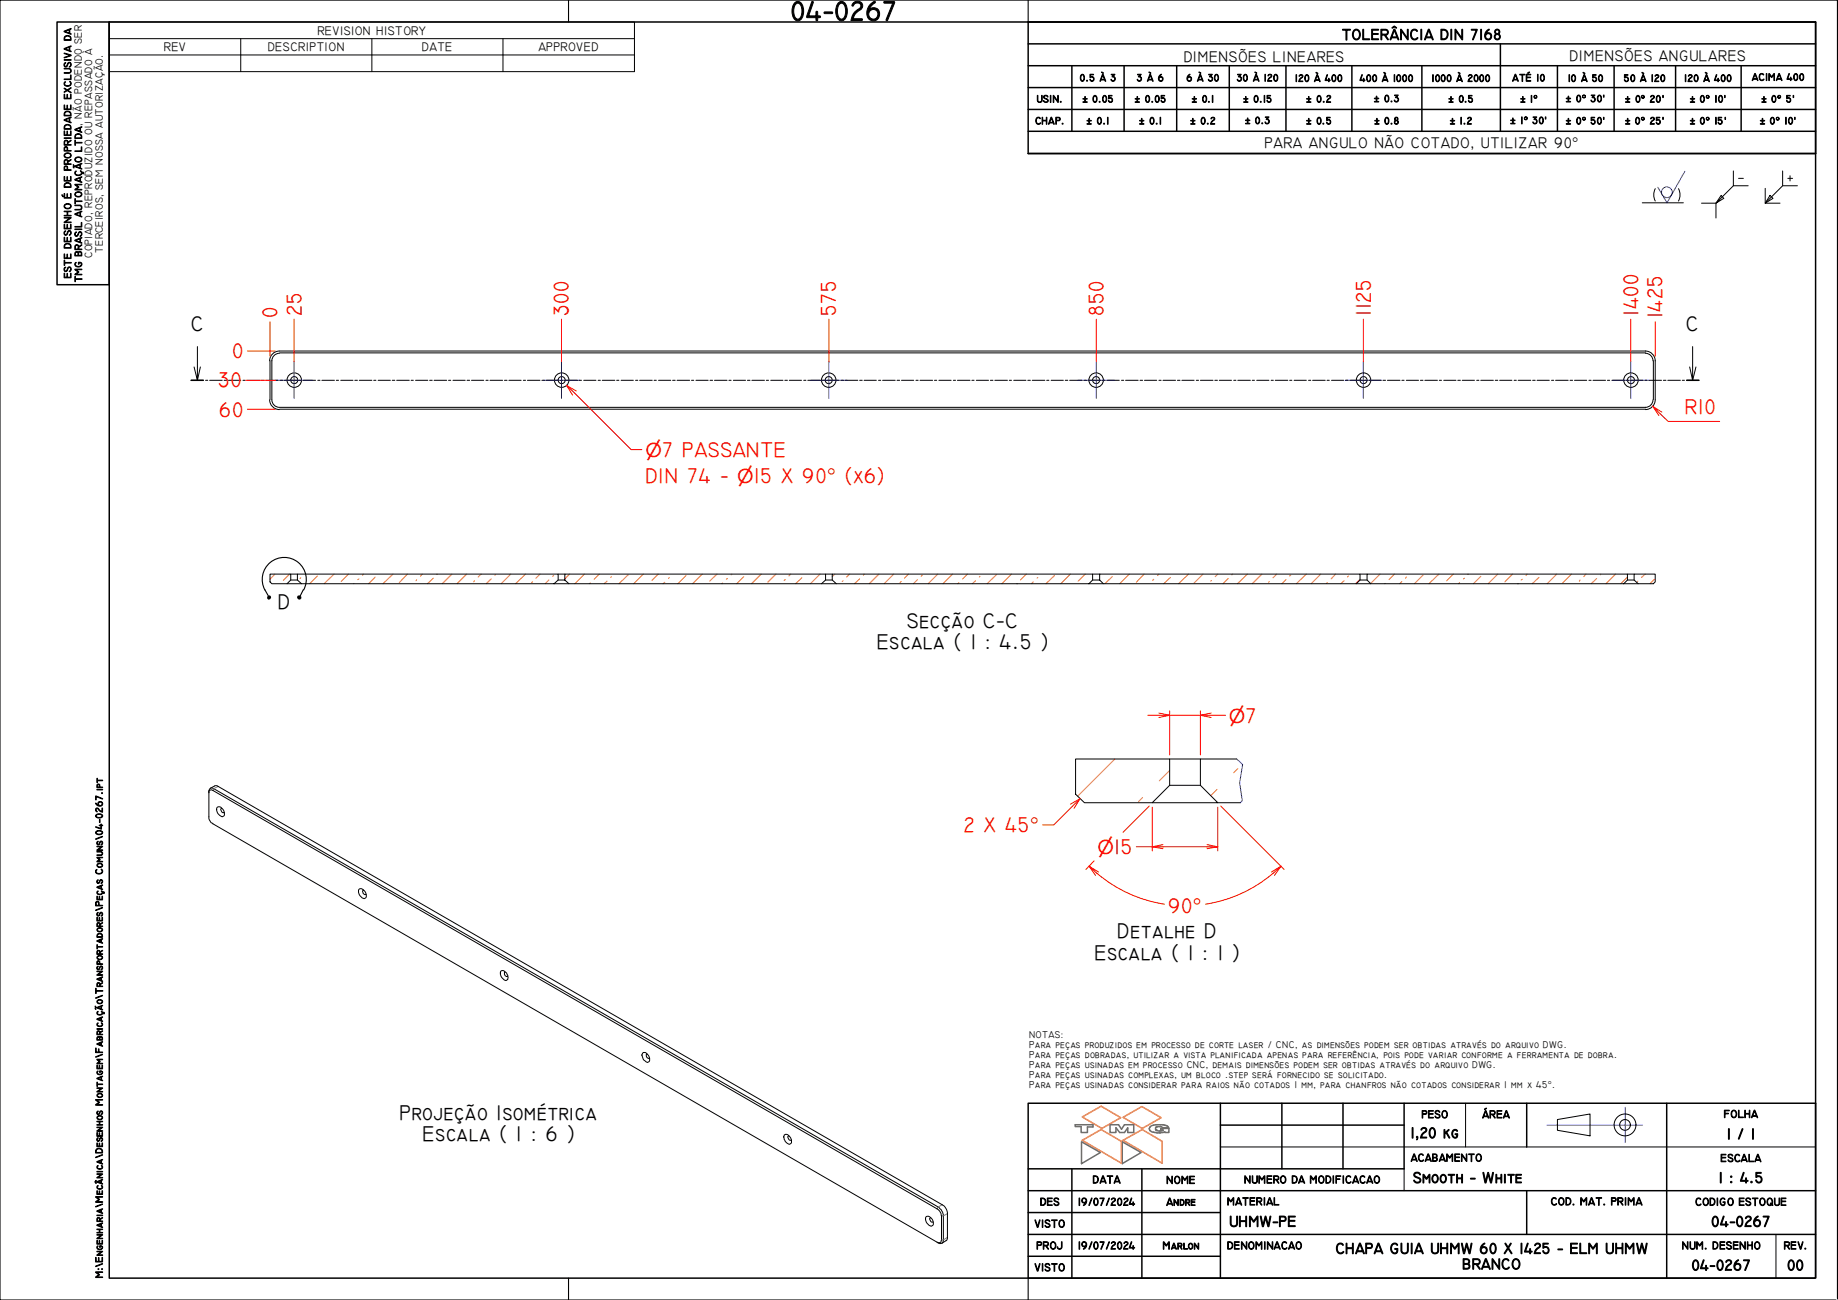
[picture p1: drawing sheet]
<svg xmlns="http://www.w3.org/2000/svg" width="420mm" height="297mm" viewBox="0 0 420 297" stroke-linecap="round" stroke-linejoin="round" font-family="sans-serif">
<!-- layer: TMG - Hachura -->
<g fill="none" stroke="#ff8000" stroke-width=".23">
<path d="M62.8 131.2l-1.1 1.2M66.2 131.2l-1.4 1.4M68.7 132l-.1 .2M72.6 131.6l-1.8 1.8M76.4 131.2l-2.3 2.2M79.7 131.2l-1.7 1.7M80.9 133.3v.1M82 132.3l-.2 .1M83.1 131.2l-.2 .2M85.8 131.9l-1.6 1.5M89.8 131.2l-2.3 2.2M93.1 131.2l-1.8 1.9"/>
<path d="M95.2 132.4l-.1 .3M96.5 131.2l-.4 .5M99.1 132.1l-1.4 1.3M99.9 131.2v.1M103.3 131.2l-2.2 2.2M106.7 131.2l-2.2 2.2M108.5 132.7l-.2 .3M110 131.2l-.7 .7M112.3 132.3l-1.1 1.1M113.3 131.3l-.2 .1M116.8 131.2l-2.2 2.2M120.1 131.2l-2.2 2.2"/>
<path d="M121.8 133l-.3 .1M123.4 131.2l-.9 .9M125.5 132.5l-.9 .9M126.6 131.5l-.3 .2M130.2 131.2l-1.1 1.1M133.6 131.2l-2.2 2.2M135 133.2l-.3 .2M137 131.2l-1.2 1.2M138.8 132.8l-.7 .6M139.8 131.8l-.2 .1M143.6 131.3l-2.1 2.1M147.1 131.2l-2.2 2.2"/>
<path d="M150.5 131.2l-1.5 1.4M152 133l-.4 .4M153 131.9l-.2 .3M156.8 131.5l-1.9 1.9M160.5 131.2l-2.2 2.2M163.9 131.2l-1.7 1.6M165.2 133.2l-.2 .2M166.3 132.2l-.3 .2M167.3 131.2l-.2 .1M170 131.8l-1.6 1.6M174 131.2l-2.2 2.2M177.4 131.2l-1.9 1.8"/>
<path d="M179.5 132.4l-.3 .2M180.8 131.2l-.5 .4M183.3 132l-1.4 1.4M187.5 131.2l-2.2 2.2M190.8 131.2l-.6 .6M192.7 132.7l-.2 .2M194.2 131.2l-.7 .7M196.5 132.3l-1.2 1.1M197.5 131.2l-.1 .2M200.9 131.2l-2.2 2.2M204.3 131.2l-2.2 2.2M206 132.9l-.3 .2"/>
<path d="M207.7 131.2l-.9 .9M209.7 132.4l-.9 1M210.8 131.4l-.2 .3M214.4 131.2l-2.2 2.2M217.8 131.2l-2.2 2.2M219.2 133.1l-.3 .3M221.1 131.2l-1.1 1.1M223 132.7l-.8 .7M224 131.7l-.1 .2M227.8 131.3l-2.2 2.1M231.2 131.2l-2.2 2.2M232.4 133.4h.1"/>
<path d="M234.6 131.2l-1.3 1.3M236.2 133l-.4 .4M237.2 131.9l-.1 .2M241 131.5l-1.9 1.9M244.7 131.2l-2.2 2.2M248.1 131.2l-1.6 1.6M251.5 131.2l-.1 .1M254.3 131.8l-1.7 1.6M258.1 131.2l-2.2 2.2M261.5 131.2l-1.7 1.8M263.7 132.4l-.2 .2M264.9 131.2l-.3 .3"/>
<path d="M267.5 131.9l-1.5 1.5M271.7 131.2l-2.3 2.2M275 131.2l-2 2M276.9 132.6l-.1 .2M278.4 131.2l-.6 .6M280.8 132.2l-1.2 1.2M281.8 131.2l-.2 .1M285.2 131.2l-2.3 2.2M288.5 131.2l-2.2 2.2M290.2 132.9l-.2 .1M291.8 131.2l-.8 .8M294 132.4l-1 1"/>
<path d="M295.1 131.4l-.3 .2M298.6 131.2l-2.3 2.2M301.9 131.2l-2.2 2.2M303.4 133.1l-.2 .2M305.3 131.2l-1 1.1M307.3 132.7l-.8 .7M308.3 131.6l-.3 .3M310.9 132.4l-1 1M315.5 131.2l-2.2 2.2M316.7 133.3l-.1 .1M318.8 131.2l-1.3 1.2M320.5 132.9l-.5 .5"/>
<path d="M321.5 131.9l-.2 .2M325.3 131.4l-2 2M328.9 131.2l-2.3 2.2M332.2 131.2l-1.5 1.5M333.7 133.1l-.3 .3M334.8 132.1l-.3 .2M335.6 131.2l-.1 .1M338.5 131.7l-1.7 1.7M342.4 131.2l-2.2 2.2M345.8 131.2l-1.8 1.8M346.9 133.4h.1M348 132.4l-.3 .1"/>
<path d="M349.1 131.2l-.3 .3M351.8 131.9l-1.5 1.5M355.9 131.2l-2.2 2.2M359.2 131.2l-2 2M361.2 132.5l-.2 .3M362.5 131.2l-.5 .6M365 132.2l-1.3 1.2M365.9 131.2l-.1 .1M369.3 131.2l-2.2 2.2M372 131.9l-1.5 1.5M374.4 132.8l-.2 .2M376.1 131.2l-.9 .7"/>
<path d="M378.2 132.4l-1 1M254.8 173.4l-8.4 8.5M267.4 176.1l-2.4 2.3M283 175.6l-1 1M261.2 182.2l-.9 1M278.2 180.4l-1.4 1.4"/>
</g>
<g fill="none" stroke="#000" stroke-width=".23">
<path d="M61.6 91.3a2.24 2.24 0 0 0 2.3 2.3M61.7 82.4v8.9M62.1 82.4v8.9a1.74 1.74 0 0 0 1.8 1.8M63.9 80.2a2.24 2.24 0 0 0-2.3 2.3M63.9 80.7a1.74 1.74 0 0 0-1.8 1.8M63.9 80.2h312.2a2.24 2.24 0 0 1 2.3 2.3M63.9 80.6h312.3M63.9 93.5h312.3M376.1 80.7a1.74 1.74 0 0 1 1.8 1.8M377.9 91.3a1.74 1.74 0 0 1-1.8 1.8h-312.2M378 82.4v8.9M378.4 82.4v8.9a2.24 2.24 0 0 1-2.3 2.3"/>
<path d="M61.7 131.2h4.8v1.3l-.9 .9h-3.5l-.4-.4zM65.6 133.4h3.3M66.5 132.5h1.5M66.5 131.2h1.5M68 131.2h59.6v1.3l-.9 .9h-57.8l-.9-.9zM126.7 133.4h3.3M127.6 132.5h1.5v-1.3h59.6v1.3l-.9 .9h-57.8l-.9-.9M127.6 131.2h1.5M187.8 133.4h3.4M188.7 132.5h1.5M188.7 131.2h1.5M190.2 131.2h59.6v1.3l-.9 .9h-57.7l-1-.9z"/>
<path d="M248.9 133.4h3.3M249.8 132.5h1.6M249.8 131.2h1.6M251.4 131.2h59.5v1.3l-.9 .9h-57.8l-.8-.9zM310 133.4h3.4M310.9 132.5h1.6M310.9 131.2h1.6M312.5 131.2h59.5v1.3l-.8 .9h-57.8l-.9-.9zM371.2 133.4h3.3M372 132.5h1.5M372 131.2h1.5M373.5 131.2h4.9v1.8l-.4 .4h-3.5l-1-.9z"/>
<path d="M245.9 173.4h21.5v6l-4 4h-15.5l-2-1.9zM267.4 179.4h7M267.4 173.4h7M282.7 173.4h-8.3v6l4 4h-15M47.8 181.1a.55 .55 0 0 1 .2-.6 .55 .55 0 0 1 .7 .1l165.5 95.6a2.25 2.25 0 0 1 1 1.6v5.5a.62 .62 0 0 1-.3 .6 .62 .62 0 0 1-.7-.1M47.9 180.3a.59 .59 0 0 1 1-.1l165.6 95.6a2.77 2.77 0 0 1 1.1 2v5.5a.78 .78 0 0 1-.5 .9 .78 .78 0 0 1-.9-.4l-165.5-95.6a1.87 1.87 0 0 1-.9-1.6v-6zM48.1 180.1l1.1-.6h.4l165.8 95.8a2.42 2.42 0 0 1 1.2 2v5.7l-.2 .4-1.1 .7M49.7 184.4a1.38 1.38 0 0 1 1.6 1.6 .59 .59 0 0 1-.4 .6 .59 .59 0 0 1-.7-.3 1.51 1.51 0 0 1-.5-1.9zM50.7 184.7a.51 .51 0 0 0-.2 .5 .51 .51 0 0 0 .3 .4h.4M278.4 183.4h5.1M82 203.2a1.11 1.11 0 0 1 1.7 1 .7 .7 0 0 1-.2 1 .7 .7 0 0 1-1-.4l-.5-.9zM83.1 203.4a.55 .55 0 0 0-.2 .6 .55 .55 0 0 0 .5 .4l.3-.1"/>
<path d="M114.5 221.9h.1a1.4 1.4 0 0 1 1.5 1.7v.2a.86 .86 0 0 1-1.4-.4l-.3-.8zM115.5 222.1a.57 .57 0 0 0-.1 .7 .57 .57 0 0 0 .7 .2M146.9 240.7a.8 .8 0 0 1 1.3 .4 1.03 1.03 0 0 1-.2 1.7 1.62 1.62 0 0 1-1.1-2.1zM147.9 240.8a.57 .57 0 0 0-.1 .7 .57 .57 0 0 0 .7 .3M179.2 259.4a.88 .88 0 0 1 1.4 .4 1.03 1.03 0 0 1-.2 1.7 1.75 1.75 0 0 1-1.2-2.1zM180.3 259.5a.51 .51 0 0 0-.2 .5 .51 .51 0 0 0 .3 .5h.5M211.8 278a1.38 1.38 0 0 1 1.6 1.5 .64 .64 0 0 1-.6 .7 .64 .64 0 0 1-.7-.5 1.31 1.31 0 0 1-.3-1.7zM212.8 278.2a.51 .51 0 0 0-.3 .5 .51 .51 0 0 0 .4 .5h.4"/>
<circle cx="67.3" cy="86.9" r=".8"/>
<circle cx="67.3" cy="86.9" r="1.65"/>
<circle cx="128.4" cy="86.9" r=".8"/>
<circle cx="128.4" cy="86.9" r="1.65"/>
<circle cx="189.4" cy="86.9" r=".8"/>
<circle cx="189.4" cy="86.9" r="1.65"/>
<circle cx="250.6" cy="86.9" r=".8"/>
<circle cx="250.6" cy="86.9" r="1.65"/>
<circle cx="311.7" cy="86.9" r=".8"/>
<circle cx="311.7" cy="86.9" r="1.65"/>
<circle cx="372.8" cy="86.9" r=".8"/>
<circle cx="372.8" cy="86.9" r="1.65"/>
</g>
<path d="M49.9 179.7l-1 .5-.2 .4M215.4 275.3l-.9 .5-.3 .4M216.6 277.3l-1 .5h-.4M216.6 282.7l-1 .6h-.4" fill="none" stroke="#808080" stroke-width=".23"/>
<!-- layer: TMG - Linha de Quebra -->
<path d="M282.7 173.4l1.4 1.3-.7 4.1 .6 4.1-.5 .5" fill="none" stroke="#00f" stroke-width=".23"/>
<g fill="none" stroke="#000" stroke-width=".23">
<path d="M45.1 79.2v7.7l-.7-3.1M386.9 79.2v7.7l-.7-3.1M43.7 86.9h2.8M45.8 83.8l-.7 3.1M47 86.9h.5M47.9 86.9h2.9M51.2 86.9h.6M52.2 86.9h2.8M55.5 86.9h.5M56.5 86.9h2.9M59.8 86.9h.5M60.8 86.9h2.8"/>
<path d="M64.1 86.9h.5M65 86.9h2.9M68.3 86.9h.5M69.3 86.9h2.8M72.6 86.9h.6M73.6 86.9h2.9M76.9 86.9h.5M77.9 86.9h2.8M81.1 86.9h.6M82.1 86.9h2.9M85.4 86.9h.5M86.4 86.9h2.8"/>
<path d="M89.7 86.9h.6M90.7 86.9h2.9M94 86.9h.5M95 86.9h2.8M98.2 86.9h.6M99.2 86.9h2.9M102.5 86.9h.5M103.5 86.9h2.8M106.8 86.9h.6M107.8 86.9h2.8M111.1 86.9h.5M112 86.9h2.9"/>
<path d="M115.3 86.9h.6M116.3 86.9h2.8M119.6 86.9h.5M120.6 86.9h2.8M123.9 86.9h.6M124.9 86.9h2.8M128.2 86.9h.5M129.1 86.9h2.9M132.4 86.9h.5M133.4 86.9h2.8M136.7 86.9h.5M137.7 86.9h2.8"/>
<path d="M141 86.9h.5M142 86.9h2.8M145.3 86.9h.5M146.2 86.9h2.9M149.5 86.9h.5M150.5 86.9h2.8M153.8 86.9h.5M154.8 86.9h2.8M158.1 86.9h.5M159.1 86.9h2.8M162.3 86.9h.6M163.3 86.9h2.9"/>
<path d="M166.6 86.9h.5M167.6 86.9h2.8M170.9 86.9h.5M171.9 86.9h2.9M175.2 86.9h.5M176.2 86.9h2.8M179.4 86.9h.6M180.4 86.9h2.8M183.7 86.9h.5M184.7 86.9h2.8M188 86.9h.6M189 86.9h2.8"/>
<path d="M192.3 86.9h.5M193.2 86.9h2.9M196.5 86.9h.6M197.5 86.9h2.8M200.8 86.9h.5M201.8 86.9h2.8M205.1 86.9h.6M206.1 86.9h2.8M209.4 86.9h.5M210.3 86.9h2.9M213.6 86.9h.5M214.6 86.9h2.8"/>
<path d="M217.9 86.9h.5M218.9 86.9h2.8M222.2 86.9h.5M223.2 86.9h2.8M226.4 86.9h.6M227.4 86.9h2.9M230.7 86.9h.5M231.7 86.9h2.8M234.9 86.9h.6M236 86.9h2.8M239.3 86.9h.5M240.3 86.9h2.8"/>
<path d="M243.5 86.9h.6M244.5 86.9h2.9M247.8 86.9h.5M248.8 86.9h2.8M252.1 86.9h.5M253.1 86.9h2.8M256.4 86.9h.5M257.3 86.9h2.9M260.6 86.9h.6M261.6 86.9h2.8M264.9 86.9h.5M265.9 86.9h2.8"/>
<path d="M269.2 86.9h.5M270.2 86.9h2.8M273.5 86.9h.5M274.4 86.9h2.9M277.7 86.9h.6M278.7 86.9h2.8M282 86.9h.5M283 86.9h2.8M286.3 86.9h.5M287.3 86.9h2.8M290.6 86.9h.5M291.5 86.9h2.9"/>
<path d="M294.8 86.9h.5M295.8 86.9h2.8M299.1 86.9h.5M300.1 86.9h2.8M303.4 86.9h.5M304.4 86.9h2.8M307.6 86.9h.6M308.6 86.9h2.9M311.9 86.9h.5M312.9 86.9h2.8M316.1 86.9h.6M317.2 86.9h2.8"/>
<path d="M320.5 86.9h.5M321.5 86.9h2.8M324.7 86.9h.6M325.7 86.9h2.9M329 86.9h.5M330 86.9h2.8M333.2 86.9h.6M334.3 86.9h2.8M337.6 86.9h.5M338.5 86.9h2.9M341.8 86.9h.6M342.8 86.9h2.8"/>
<path d="M346.1 86.9h.5M347 86.9h2.9M350.4 86.9h.5M351.4 86.9h2.8M354.7 86.9h.5M355.6 86.9h2.9M358.9 86.9h.6M359.9 86.9h2.8M363.2 86.9h.5M364.2 86.9h2.8M367.5 86.9h.5M368.5 86.9h2.8"/>
<path d="M371.8 86.9h.5M372.7 86.9h2.9M376 86.9h.5M377 86.9h2.8M380.2 86.9h.6M381.3 86.9h2.8M384.6 86.9h.5M385.6 86.9h2.8M387.7 83.8l-.8 3.1"/>
</g>
<path d="M43.7 86.9h2.8M385.6 86.9h2.8" fill="none" stroke="#000" stroke-width=".34"/>
<!-- layer: TMG - Bordas do Detalhe -->
<path d="M60.5 134.7l.8 1.4M60.6 134.8a5 5 0 0 1 4.4-7.4 5 5 0 0 1 4.4 7.4M69.3 134.7l-.6 1.4" fill="none" stroke="#000" stroke-width=".25"/>
<g fill="#000">
<path d="M61.1 136.3l.4-.3 .4 .2 .1 .4-.3 .3-.4 .1-.3-.3z" fill-rule="evenodd"/>
<path d="M68 136.2l.4-.2 .4 .3 .1 .4-.3 .3-.4-.1-.3-.3z" fill-rule="evenodd"/>
</g>
<!-- layer: TMG - Bordas -->
<path d="M0 0h420v297h-420zM130 0v5M235 0v5M130 292v5M235 292v5" fill="none" stroke="#000" stroke-width=".25"/>
<path d="M25 5h390v287h-390zM25 5v60.1M235 5h180v30.1" fill="none" stroke="#000" stroke-width=".34"/>
<!-- layer: TMG - Laranja -->
<path d="M247.4 255.2l4.3-2.4 4.5 2.6-4.3 2.4zM256.7 255.3l4.3-2.5 4.4 2.6-4.3 2.4zM247.4 260.5l4.3-2.4 4.7 2.7v5zM256.7 260.5l4.4-2.4 4.6 2.7v5z" fill="none" stroke="#f49800" stroke-width=".34"/>
<!-- layer: TMG - Marrom -->
<path d="M245.8 257h4.1v.5h-1.3v1.3h-1.5v-1.4h-1.3zM253.7 257h2l.7 1 .6-1h2.2v1.8h-1.4v-1.1l-.8 1.1h-1.1l-.8-1.1v1.1h-1.4zM264.2 258.8l.3 .1M264.2 258.2l.1 .1M264.3 257.5l-.1 .2v.4M264.5 257a1.45 1.45 0 0 0-1.8 1l.2 .3M247.2 260.9l4.3 2.4-4.3 2.6zM256.5 260.9l4.4 2.4-4.4 2.6z" fill="none" stroke="#716f5f" stroke-width=".34"/>
<circle cx="264.2" cy="258.2" r=".17" fill="#716f5f"/>
<path d="M262.9 258.3l.6 .4 .7 .1M264.2 258.1v.1M264.3 258.3l1.2 .1 .4-.2h-.6v-.4h1.9v1h-.9v-.2l-1.8 .3M264.5 257h.8a1.77 1.77 0 0 1 1.8 .7h-1.3a1.1 1.1 0 0 0-1.5-.2" fill="none" stroke="#716f5f" stroke-width=".34"/>
<!-- layer: TMG - Simbolos -->
<path d="M415 292l5 5" fill="none" stroke="#fff" stroke-width=".23"/>
<g fill="none" stroke="#000" stroke-width=".34">
<path d="M25 5h-12v60.1h12M235 5v30.1h180M235 10h180M235 15h180M245 15v15M257 15v15M269 15v15M281 15v15M294 15v15M309 15v15M325 15v15M343 10v20"/>
<path d="M356 15v15M369 15v15M383 15v15M398 15v15M235 20h180M235 25h180M235 30h180M235 252.1h180v39.9h-180zM279 257.1h42M279 252.1v39.9M293 252.1v15M307 252.1v15"/>
<path d="M321 252.1v15h-42M349 252.1v10M381 252.1v39.9M235 272.1h180M235 277.1h44M245 267.1v24.9M261 267.1v24.9M349 272.1v10M235 282.1h180M235 287h44"/>
</g>
<g fill="none" stroke="#000" stroke-width=".23">
<path d="M25 8.8v-3.8h120v3.8M25 5v60.1M25 12.6h120M55 8.8v7.6M85 8.8v7.6M115 8.8v7.6M145 8.8h-120v3.8M145 8.8v7.6h-120v-3.8M235 5h180v30.1M396.2 39.1v3.3h3.4M407.5 39.1v3.3M389 46.4h3.3"/>
<path d="M396.2 42.4l-3.9 4 1.7-1.1-.6-.7-1.1 1.8v3.4M397.4 40.8h1.1M403.5 43v3.4M404.6 44.6l.7 .7-1.8 1.1zM408.7 40.8h1.1M409.2 40.2v1.1M410.9 42.4h-3.4l-4 4h3.4M335 252.1v10M356 255.8l7.5-1.3v5l-7.5-1.2zM279 262.1h136M321 267.1v5M406 282.1v9.9"/>
<circle cx="371.5" cy="257" r="2.5"/>
<circle cx="371.5" cy="257" r="1.23"/>
</g>
<!-- layer: TMG - Linha de Centro -->
<path d="M353.7 257.1h21.8M371.5 253v8.1" fill="none" stroke="#00f" stroke-width=".23"/>
<!-- layer: TMG - Bordas -->
<path d="M235 267.1h44" fill="none" stroke="#000" stroke-width=".34"/>
<path d="M375.4 46.3h9.4M378.4 43.1l-.4 1.4 .4 1.4M383.7 43.1l.3 1.4-.3 1.4" fill="none" stroke="#000" stroke-width=".23"/>
<!-- layer: TMG - Simbologia Usinagem -->
<g fill="none" stroke="#00f" stroke-width=".23">
<path d="M385.1 39.1l-4 7.2-2.1-3.5"/>
<circle cx="381" cy="43.9" r="1.23"/>
</g>
<!-- layer: TMG - Marca de Centro -->
<path d="M63.1 86.9h8.4M67.2 82.7v8.3M124.2 86.9h8.3M128.4 82.7v8.3M185.3 86.9h8.3M189.5 82.7v8.3M246.4 86.9h8.4M250.6 82.7v8.3M307.5 86.9h8.4M311.7 82.7v8.3M368.6 86.9h8.3M372.8 82.7v8.3" fill="none" stroke="#00f" stroke-width=".23"/>
<!-- layer: TMG - Cota -->
<g fill="none" stroke="#f00" stroke-width=".23">
<path d="M61.7 73.5v7.9M67.2 72.9v9.8M128.4 72.9v9.8M189.5 72.9v9.8M250.6 72.9v9.8M311.7 72.9v9.8M372.8 72.9v9.8M378.4 73.5v7.9M56.1 86.9h7M56.6 80.2h6.3M56.6 93.5h6.3M129.5 88.1l1.4 2.2"/>
<path d="M131.7 89.4l-2.2-1.3 14.8 14.6h2.4M377.8 92.8l1.4 2.1M379.9 94.2l-2.1-1.4 3.5 3.5h11.8M262.4 163.4h5l-2.5 .5M264.9 162.9l2.5 .5h7l2.5 .5M267.4 162.4v10.1M274.4 162.4v10.1M276.9 162.9l-2.5 .5h5.8M245.5 184.7l1.4-2.2-6 6h-2.6M246.9 182.5l-2.2 1.3M248.9 197.9l1.5 2.1M250.1 196.7l-1.9 2"/>
<path d="M251.1 199.2l-2.2-1.3a31.4 31.4 0 0 0 17.3 8.7M259.8 193.5h3.6l2.5 .4M262.7 184.2l-6 6M263.4 184.4v10M265.9 193l-2.5 .5h15l-2.5 .4M275.9 193l2.5 .5M278.4 184.4v10M279.1 184.2l14.4 14.5M292.9 197.9l-2.2 1.3M291.3 200l1.6-2.1a31.4 31.4 0 0 1-17.3 8.7"/>
</g>
<text font-size="6.4" x="180.7" y="4.7">04-0267</text>
<g font-size="4.9">
<text x="43.6" y="75.6">C</text>
<text x="385.4" y="75.6">C</text>
<text x="63.5" y="139.1">D</text>
<text x="207.3" y="143.5">Secção C-C</text>
<text x="200.4" y="148.4">Escala ( 1 : 4.5 )</text>
<text x="255.4" y="214.4">Detalhe D</text>
<text x="250.2" y="219.3">Escala ( 1 : 1 )</text>
<text x="91.4" y="255.9">Projeção Isométrica</text>
<text x="96.6" y="260.7">Escala ( 1 : 6 )</text>
</g>
<g font-size="4.9" fill="#f00">
<text x="63.3" y="72.8" transform="rotate(-90 63.3 72.8)">0</text>
<text x="68.9" y="72.2" transform="rotate(-90 68.9 72.2)">25</text>
<text x="130" y="72.2" transform="rotate(-90 130 72.2)">300</text>
<text x="191.1" y="72.2" transform="rotate(-90 191.1 72.2)">575</text>
<text x="252.2" y="72.2" transform="rotate(-90 252.2 72.2)">850</text>
<text x="313.4" y="72.2" transform="rotate(-90 313.4 72.2)">1125</text>
<text x="374.5" y="72.2" transform="rotate(-90 374.5 72.2)">1400</text>
<text x="380" y="72.8" transform="rotate(-90 380 72.8)">1425</text>
<text x="53.1" y="81.8">0</text>
<text x="49.9" y="88.4">30</text>
<text x="50" y="95.2">60</text>
<text x="385.1" y="94.7">R10</text>
<text x="147.6" y="110.3">DIN 74 - ⌀15 X 90° (x6)</text>
<text x="220.2" y="190.2">2 X 45°</text>
<text x="267" y="208.6">90°</text>
</g>
<g font-size="4.4" fill="#f00">
<text x="147.6" y="104.4">⌀7 PASSANTE</text>
<text x="280.9" y="165.1">⌀7</text>
<text x="250.9" y="195.1">⌀15</text>
</g>
<g font-size="3.6">
<text x="306.7" y="9.1">TOLERÂNCIA DIN 7168</text>
<text x="270.6" y="14.1">DIMENSÕES LINEARES</text>
<text x="358.8" y="14">DIMENSÕES ANGULARES</text>
<text x="289.1" y="33.8">PARA ANGULO NÃO COTADO, UTILIZAR 90°</text>
<text x="322.4" y="260">1,20 kg</text>
<text x="394.7" y="260.3">1 / 1</text>
<text x="323" y="270.3">Smooth - White</text>
<text x="392.9" y="270.3">1 : 4.5</text>
<text x="281" y="280.3">UHMW-PE</text>
<text x="391.2" y="280.3">04-0267</text>
<text x="305.3" y="286.5">CHAPA GUIA UHMW 60 X 1425 - ELM UHMW</text>
<text x="334.3" y="290">BRANCO</text>
<text x="386.7" y="290.3">04-0267</text>
<text x="408.5" y="290.3">00</text>
</g>
<g font-size="2.9">
<text x="37.4" y="11.6">REV</text>
<text x="61.2" y="11.6">DESCRIPTION</text>
<text x="72.6" y="7.9">REVISION HISTORY</text>
<text x="96.4" y="11.6">DATE</text>
<text x="123.1" y="11.6">APPROVED</text>
</g>
<g font-size="2.5">
<text x="21.1" y="59" transform="rotate(-90 21.1 59)">COPIADO, REPRODUZIDO OU REPASSADO À</text>
<text x="23.5" y="57.8" transform="rotate(-90 23.5 57.8)">TERCEIROS, SEM NOSSA AUTORIZAÇÃO.</text>
<text x="325" y="255.5">PESO</text>
<text x="338.8" y="255.5">ÁREA</text>
<text x="394" y="255.4">FOLHA</text>
<text x="322.5" y="265.4">ACABAMENTO</text>
<text x="393.3" y="265.5">ESCALA</text>
<text x="237.7" y="275.4">DES</text>
<text x="246.4" y="275.4">19/07/2024</text>
<text x="249.8" y="270.4">DATA</text>
<text x="266.6" y="270.5">NOME</text>
<text x="266.6" y="275.4">Andre</text>
<text x="280.5" y="275.4">MATERIAL</text>
<text x="284.4" y="270.4">NUMERO DA MODIFICACAO</text>
<text x="354.5" y="275.4">COD. MAT. PRIMA</text>
<text x="387.5" y="275.4">CODIGO ESTOQUE</text>
<text x="236.5" y="280.4">VISTO</text>
<text x="236.9" y="285.4">PROJ</text>
<text x="246.4" y="285.4">19/07/2024</text>
<text x="265.8" y="285.4">Marlon</text>
<text x="280.5" y="285.4">DENOMINACAO</text>
<text x="384.5" y="285.4">NUM. DESENHO</text>
<text x="407.8" y="285.4">REV.</text>
<text x="236.5" y="290.4">VISTO</text>
</g>
<g font-size="2.4">
<text x="237" y="23.4">USIN.</text>
<text x="246.8" y="18.6">0.5 À 3</text>
<text x="247.4" y="23.4">± 0.05</text>
<text x="259.3" y="23.4">± 0.05</text>
<text x="259.8" y="18.6">3 À 6</text>
<text x="271.2" y="18.6">6 À 30</text>
<text x="272.4" y="23.4">± 0.1</text>
<text x="282.7" y="18.6">30 À 120</text>
<text x="284.1" y="23.4">± 0.15</text>
<text x="296" y="18.7">120 À 400</text>
<text x="298.5" y="23.4">± 0.2</text>
<text x="310.8" y="18.7">400 À 1000</text>
<text x="314" y="23.3">± 0.3</text>
<text x="327.2" y="18.7">1000 À 2000</text>
<text x="331" y="23.4">± 0.5</text>
<text x="345.7" y="18.6">ATÉ 10</text>
<text x="347.5" y="23.4">± 1°</text>
<text x="357.9" y="23.3">± 0° 30'</text>
<text x="358.4" y="18.7">10 À 50</text>
<text x="371.2" y="18.7">50 À 120</text>
<text x="371.4" y="23.4">± 0° 20'</text>
<text x="385" y="18.7">120 À 400</text>
<text x="386.2" y="23.4">± 0° 10'</text>
<text x="400.5" y="18.4">ACIMA 400</text>
<text x="402.6" y="23.4">± 0° 5'</text>
<text x="236.6" y="28.4">CHAP.</text>
<text x="248.3" y="28.4">± 0.1</text>
<text x="260.3" y="28.4">± 0.1</text>
<text x="272" y="28.4">± 0.2</text>
<text x="284.6" y="28.3">± 0.3</text>
<text x="298.5" y="28.4">± 0.5</text>
<text x="314.1" y="28.4">± 0.8</text>
<text x="331.4" y="28.4">± 1.2</text>
<text x="345.2" y="28.3">± 1° 30'</text>
<text x="357.9" y="28.4">± 0° 50'</text>
<text x="371.4" y="28.4">± 0° 25'</text>
<text x="386.2" y="28.4">± 0° 15'</text>
<text x="402.3" y="28.4">± 0° 10'</text>
<text x="16.3" y="63.6" transform="rotate(-90 16.3 63.6)">ESTE DESENHO É DE PROPRIEDADE EXCLUSIVA DA</text>
<text x="18.7" y="64.5" transform="rotate(-90 18.7 64.5)">TMG BRASIL AUTOMAÇÃO LTDA, NÃO PODENDO SER</text>
<text x="23.5" y="292" transform="rotate(-90 23.5 292)">M:\Engenharia\Mecânica\Desenhos Montagem\Fabricação\Transportadores\Peças Comuns\04-0267.ipt</text>
</g>
<g font-size="2.3">
<text x="235.3" y="237.2">NOTAS:</text>
<text x="235.3" y="239.5">Para peças produzidos em processo de corte laser / CNC, as dimensões podem ser obtidas através do arquivo DWG.</text>
<text x="235.3" y="241.8">Para peças dobradas, utilizar a vista planificada apenas para referência, pois pode variar conforme a ferramenta de dobra.</text>
<text x="235.3" y="244">Para peças usinadas em processo CNC, demais dimensões podem ser obtidas através do arquivo DWG.</text>
<text x="235.3" y="246.3">Para peças usinadas complexas, um bloco .step será fornecido se solicitado.</text>
<text x="235.3" y="248.6">Para peças usinadas considerar para raios não cotados 1 mm, para chanfros não cotados considerar 1 mm x 45°.</text>
</g>
</svg>
